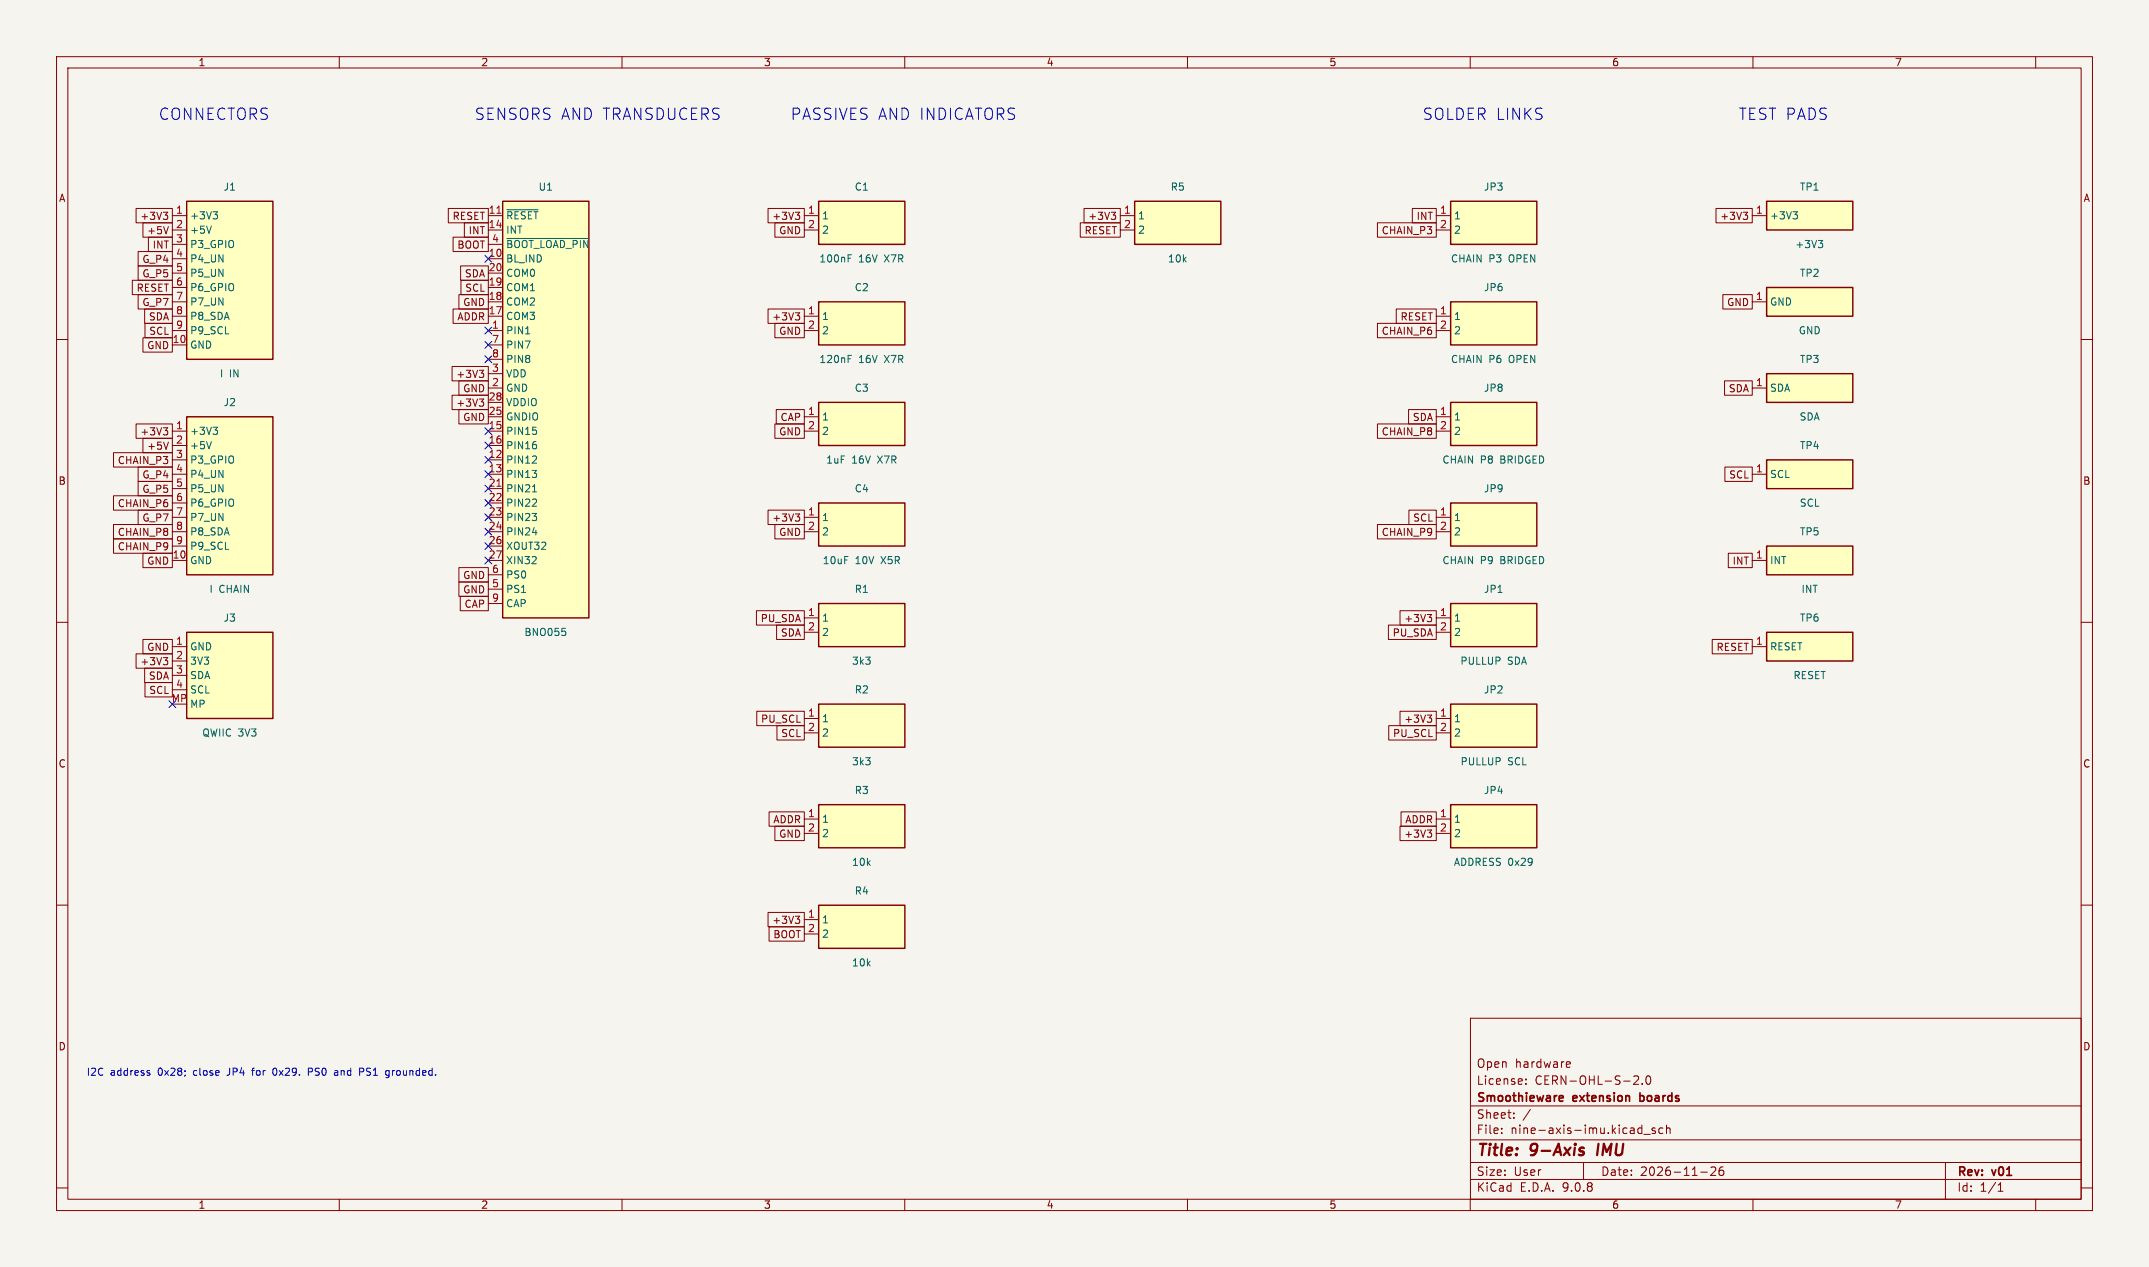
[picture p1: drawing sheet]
<svg xmlns="http://www.w3.org/2000/svg" width="380mm" height="224mm" viewBox="0 0 380 224" stroke-linecap="round" stroke-linejoin="round" font-family="sans-serif">
<path d="M0 0h380v224h-380z" fill="#f5f4ef" stroke="#f5f4ef" stroke-width=".18"/>
<g fill="none" stroke="#840000" stroke-width=".18">
<path d="M10 10h360v204h-360zM12 12h356v200h-356zM60 10v2M110 10v2M160 10v2M210 10v2M260 10v2M310 10v2M360 10v2M10 60h2M368 60h2M10 110h2"/>
<path d="M368 110h2M10 160h2M368 160h2M260 180h108v32h-108zM260 195.5h108M265.6 199.5v.1M267.7 197.6v.1M267.7 196.8v.1M269.9 191.6v.1M269.9 190.8v.1M270.6 196.1l-1.2 2M277.2 187.7l.4 .1 .1 .3-.7 .1"/>
<path d="M277.6 188.6l-.4 .1M288.9 190.4l.6-.2 .2 .2 .1 .2-.9 1.1h.9M289.9 199.4l.5 .1M290.4 198.9v1.5M290.4 191.6v.1M291.2 190.4l.2-.2a.81 .81 0 0 1 .6 .6 .81 .81 0 0 1-.3 .8l-.1 .1a.81 .81 0 0 1-.4-1.3zM292.7 199.5l-.3-.1-.3 .2 .1 .2 .5 .2v.3h-.6M294.1 199.5l-.5-.1-.2 .3v.4l.1 .2h.6M294.7 199.6l.2-.2 .4 .1 .1 .9M294.7 198.9v1.5M10 210h2M60 212v2"/>
<path d="M110 212v2M160 212v2M210 212v2M260 212v2M260 208.5h108M260 205.5h108M260 201.5h108M265.6 200.3v.1M280 205.5v3M290.4 200.3l-.5 .1M290.7 200.6h1.2M300.8 207.2h1.1"/>
<path d="M302.6 206.5l.5-.2 .3 .2v.2l-.9 1.1h.9M304.7 206.3a.59 .59 0 0 0-.7 .7v.5l.1 .2 .5 .1 .2-.1 .1-.5-.2-.2-.4-.1-.3 .3M310 212v2M344 205.5v6.5M353.4 210.6h.8M353.4 209.5l.4-.4v1.5M360 212v2M368 210h2"/>
</g>
<path d="M279.9 202.9l.2 .1M282.7 202.2l-.3 2" fill="none" stroke="#840000" stroke-width=".4"/>
<path d="M276 193.7l.4 .1 .1 .3-.8 .1M276.4 194.6l-.4 .1M290 193.2v1.5M290 194.6l.2 .1M290.2 193.7l-.2 .1" fill="none" stroke="#840000" stroke-width=".3"/>
<path d="M312.4 111.8h15.3v5.1h-15.3z" fill="#ffffc2"/>
<path d="M312.4 111.8h15.3v5.1h-15.3z" fill="none" stroke="#840000" stroke-width=".25"/>
<path d="M309.9 114.3h2.5" fill="none" stroke="#840000" stroke-width=".18"/>
<path d="M200.7 35.6h15.2v7.6h-15.2z" fill="#ffffc2"/>
<path d="M200.7 35.6h15.2v7.6h-15.2z" fill="none" stroke="#840000" stroke-width=".25"/>
<path d="M198.1 38.1h2.6M198.1 40.7h2.6" fill="none" stroke="#840000" stroke-width=".18"/>
<path d="M88.9 35.6h15.2v73.6h-15.2z" fill="#ffffc2"/>
<path d="M88.9 35.6h15.2v73.6h-15.2z" fill="none" stroke="#840000" stroke-width=".25"/>
<g fill="none" stroke="#840000" stroke-width=".18">
<path d="M86.4 38.1h2.5M86.4 40.7h2.5M86.4 43.2h2.5M86.4 45.7h2.5M86.4 48.3h2.5M86.4 50.8h2.5M86.4 53.4h2.5M86.4 55.9h2.5M86.4 58.4h2.5M86.4 61h2.5M86.4 63.5h2.5M86.4 66.1h2.5"/>
<path d="M86.4 68.6h2.5M86.4 71.1h2.5M86.4 73.7h2.5M86.4 76.2h2.5M86.4 78.8h2.5M86.4 81.3h2.5M86.4 83.8h2.5M86.4 86.4h2.5M86.4 88.9h2.5M86.4 91.5h2.5M86.4 94h2.5M86.4 96.5h2.5"/>
<path d="M86.4 99.1h2.5M86.4 101.6h2.5M86.4 104.2h2.5M86.4 106.7h2.5"/>
</g>
<g fill="none" stroke="#006464" stroke-width=".18">
<path d="M89.6 37.1h5.5M89.6 42.2h14.5M93 59h.7M94.8 76.1v.6M94.8 78.7v.5M94.1 81.9h.8M94.1 83.2h.8l-.4 .4M94.1 89.5h.8M94.1 90.8h.8l-.4 .5M94.2 87h.7M94.2 94.2h.8M94.8 80.7v.5"/>
<path d="M94.8 83.8v.5M94.8 88.4v.4M94.8 91.4v.5M99.4 111.1h.6M99.9 111.6l.2 .2-.2 .5"/>
</g>
<path d="M87.9 37.7h.7M87.9 86h.7" fill="none" stroke="#a90000" stroke-width=".18"/>
<path d="M144.8 35.6h15.2v7.6h-15.2z" fill="#ffffc2"/>
<path d="M144.8 35.6h15.2v7.6h-15.2z" fill="none" stroke="#840000" stroke-width=".25"/>
<path d="M142.2 38.1h2.6M142.2 40.7h2.6" fill="none" stroke="#840000" stroke-width=".18"/>
<path d="M150 45.7h.4M150 45.1h.6" fill="none" stroke="#006464" stroke-width=".18"/>
<path d="M144.8 71.1h15.2v7.7h-15.2z" fill="#ffffc2"/>
<path d="M144.8 71.1h15.2v7.7h-15.2z" fill="none" stroke="#840000" stroke-width=".25"/>
<path d="M142.2 73.7h2.6M142.2 76.2h2.6" fill="none" stroke="#840000" stroke-width=".18"/>
<path d="M144.8 53.4h15.2v7.6h-15.2z" fill="#ffffc2"/>
<path d="M144.8 53.4h15.2v7.6h-15.2z" fill="none" stroke="#840000" stroke-width=".25"/>
<path d="M142.2 55.9h2.6M142.2 58.4h2.6" fill="none" stroke="#840000" stroke-width=".18"/>
<path d="M150 63.4h.4M150 62.8h.6" fill="none" stroke="#006464" stroke-width=".18"/>
<path d="M256.5 106.7h15.3v7.6h-15.3z" fill="#ffffc2"/>
<path d="M256.5 106.7h15.3v7.6h-15.3z" fill="none" stroke="#840000" stroke-width=".25"/>
<path d="M254 109.2h2.5M254 111.8h2.5" fill="none" stroke="#840000" stroke-width=".18"/>
<path d="M33 111.8h15.3v15.2h-15.3z" fill="#ffffc2"/>
<path d="M33 111.8h15.3v15.2h-15.3z" fill="none" stroke="#840000" stroke-width=".25"/>
<path d="M30.5 114.3h2.5M30.5 116.9h2.5M30.5 119.4h2.5M30.5 121.9h2.5" fill="none" stroke="#840000" stroke-width=".18"/>
<path d="M256.5 71.1h15.3v7.7h-15.3z" fill="#ffffc2"/>
<path d="M256.5 71.1h15.3v7.7h-15.3z" fill="none" stroke="#840000" stroke-width=".25"/>
<path d="M254 73.7h2.5M254 76.2h2.5" fill="none" stroke="#840000" stroke-width=".18"/>
<path d="M256.5 124.5h15.3v7.6h-15.3z" fill="#ffffc2"/>
<path d="M256.5 124.5h15.3v7.6h-15.3z" fill="none" stroke="#840000" stroke-width=".25"/>
<path d="M254 127h2.5M254 129.6h2.5" fill="none" stroke="#840000" stroke-width=".18"/>
<path d="M144.8 160h15.2v7.7h-15.2z" fill="#ffffc2"/>
<path d="M144.8 160h15.2v7.7h-15.2z" fill="none" stroke="#840000" stroke-width=".25"/>
<path d="M142.2 162.6h2.6M142.2 165.1h2.6" fill="none" stroke="#840000" stroke-width=".18"/>
<path d="M256.5 88.9h15.3v7.6h-15.3z" fill="#ffffc2"/>
<path d="M256.5 88.9h15.3v7.6h-15.3z" fill="none" stroke="#840000" stroke-width=".25"/>
<path d="M254 91.5h2.5M254 94h2.5" fill="none" stroke="#840000" stroke-width=".18"/>
<path d="M312.4 96.5h15.3v5.1h-15.3z" fill="#ffffc2"/>
<path d="M312.4 96.5h15.3v5.1h-15.3z" fill="none" stroke="#840000" stroke-width=".25"/>
<path d="M309.9 99.1h2.5" fill="none" stroke="#840000" stroke-width=".18"/>
<path d="M256.5 53.4h15.3v7.6h-15.3z" fill="#ffffc2"/>
<path d="M256.5 53.4h15.3v7.6h-15.3z" fill="none" stroke="#840000" stroke-width=".25"/>
<path d="M254 55.9h2.5M254 58.4h2.5" fill="none" stroke="#840000" stroke-width=".18"/>
<path d="M312.4 81.3h15.3v5.1h-15.3z" fill="#ffffc2"/>
<path d="M312.4 81.3h15.3v5.1h-15.3z" fill="none" stroke="#840000" stroke-width=".25"/>
<path d="M309.9 83.8h2.5" fill="none" stroke="#840000" stroke-width=".18"/>
<path d="M256.5 35.6h15.3v7.6h-15.3z" fill="#ffffc2"/>
<path d="M256.5 35.6h15.3v7.6h-15.3z" fill="none" stroke="#840000" stroke-width=".25"/>
<path d="M254 38.1h2.5M254 40.7h2.5" fill="none" stroke="#840000" stroke-width=".18"/>
<path d="M312.4 66.1h15.3v5h-15.3z" fill="#ffffc2"/>
<path d="M312.4 66.1h15.3v5h-15.3z" fill="none" stroke="#840000" stroke-width=".25"/>
<path d="M309.9 68.6h2.5" fill="none" stroke="#840000" stroke-width=".18"/>
<path d="M256.5 142.3h15.3v7.6h-15.3z" fill="#ffffc2"/>
<path d="M256.5 142.3h15.3v7.6h-15.3z" fill="none" stroke="#840000" stroke-width=".25"/>
<path d="M254 144.8h2.5M254 147.3h2.5" fill="none" stroke="#840000" stroke-width=".18"/>
<path d="M312.4 50.8h15.3v5.1h-15.3z" fill="#ffffc2"/>
<path d="M312.4 50.8h15.3v5.1h-15.3z" fill="none" stroke="#840000" stroke-width=".25"/>
<path d="M309.9 53.4h2.5" fill="none" stroke="#840000" stroke-width=".18"/>
<path d="M312.4 35.6h15.3v5.1h-15.3z" fill="#ffffc2"/>
<path d="M312.4 35.6h15.3v5.1h-15.3z" fill="none" stroke="#840000" stroke-width=".25"/>
<path d="M309.9 38.1h2.5" fill="none" stroke="#840000" stroke-width=".18"/>
<path d="M317.1 37.4h.8l-.5 .5M317.6 37.9l.3 .3v.3l-.3 .2M321.6 42.5h.7l-.4 .5M322.1 43l.2 .2v.3l-.2 .3" fill="none" stroke="#006464" stroke-width=".18"/>
<path d="M144.8 142.3h15.2v7.6h-15.2z" fill="#ffffc2"/>
<path d="M144.8 142.3h15.2v7.6h-15.2z" fill="none" stroke="#840000" stroke-width=".25"/>
<path d="M142.2 144.8h2.6M142.2 147.3h2.6" fill="none" stroke="#840000" stroke-width=".18"/>
<path d="M144.8 106.7h15.2v7.6h-15.2z" fill="#ffffc2"/>
<path d="M144.8 106.7h15.2v7.6h-15.2z" fill="none" stroke="#840000" stroke-width=".25"/>
<path d="M142.2 109.2h2.6M142.2 111.8h2.6" fill="none" stroke="#840000" stroke-width=".18"/>
<path d="M144.8 88.9h15.2v7.6h-15.2z" fill="#ffffc2"/>
<path d="M144.8 88.9h15.2v7.6h-15.2z" fill="none" stroke="#840000" stroke-width=".25"/>
<path d="M142.2 91.5h2.6M142.2 94h2.6" fill="none" stroke="#840000" stroke-width=".18"/>
<path d="M33 35.6h15.3v27.9h-15.3z" fill="#ffffc2"/>
<path d="M33 35.6h15.3v27.9h-15.3z" fill="none" stroke="#840000" stroke-width=".25"/>
<path d="M30.5 38.1h2.5M30.5 40.7h2.5M30.5 43.2h2.5M30.5 45.7h2.5M30.5 48.3h2.5M30.5 50.8h2.5M30.5 53.4h2.5M30.5 55.9h2.5M30.5 58.4h2.5M30.5 61h2.5" fill="none" stroke="#840000" stroke-width=".18"/>
<path d="M37.4 40l-.4 1.2M37.7 37.4h.8l-.5 .5M38.2 37.9l.3 .3v.3l-.3 .2" fill="none" stroke="#006464" stroke-width=".18"/>
<path d="M144.8 124.5h15.2v7.6h-15.2z" fill="#ffffc2"/>
<path d="M144.8 124.5h15.2v7.6h-15.2z" fill="none" stroke="#840000" stroke-width=".25"/>
<path d="M142.2 127h2.6M142.2 129.6h2.6" fill="none" stroke="#840000" stroke-width=".18"/>
<path d="M33 73.7h15.3v27.9h-15.3z" fill="#ffffc2"/>
<path d="M33 73.7h15.3v27.9h-15.3z" fill="none" stroke="#840000" stroke-width=".25"/>
<g fill="none" stroke="#840000" stroke-width=".18">
<path d="M24.1 36.9h6.4v2.5h-6.4zM25.3 39.4h5.2v2.5h-5.2zM28.9 37.5h.8l-.5 .5M29.4 38l.3 .2v.4l-.3 .2M79.3 36.9h7.1v2.5h-7.1zM82.1 39.4h4.3v2.5h-4.3zM135.8 36.9h6.4v2.5h-6.4zM137 39.4h5.2v2.5h-5.2zM140.6 37.5h.8l-.4 .5M141.2 38l.2 .2v.4l-.2 .2M191 39.4h7.1v2.5h-7.1zM191.7 36.9h6.4v2.5h-6.4z"/>
<path d="M196.5 37.5h.8l-.4 .5M197.1 38l.2 .2v.4l-.2 .2M243.6 39.4h10.4v2.5h-10.4zM249.8 36.9h4.2v2.5h-4.2zM303.5 36.9h6.4v2.5h-6.4zM308.3 37.5h.8l-.5 .5M308.8 38l.3 .2v.4l-.3 .2M23.4 49.6h7.1v2.5h-7.1zM24.4 52.1h6.1v2.5h-6.1zM24.4 47h6.1v2.6h-6.1zM24.4 44.5h6.1v2.5h-6.1zM25.3 59.7h5.2v2.6h-5.2z"/>
<path d="M25.6 54.6h4.9v2.6h-4.9zM25.6 57.2h4.9v2.5h-4.9zM26.2 41.9h4.3v2.6h-4.3zM29.8 40.1l-.4 1.2M80.1 41.9h6.3v2.6h-6.3zM80.1 54.6h6.3v2.6h-6.3zM81.2 52.1h5.2v2.5h-5.2zM81.5 47h4.9v2.6h-4.9zM81.5 49.6h4.9v2.5h-4.9zM135.8 54.6h6.4v2.6h-6.4zM137 57.2h5.2v2.5h-5.2zM140.6 55.3h.8l-.4 .5"/>
<path d="M141.2 55.8l.2 .2v.3l-.2 .3M243.6 57.2h10.4v2.5h-10.4zM246.9 54.6h7.1v2.6h-7.1zM304.7 52.1h5.2v2.5h-5.2zM24.1 75h6.4v2.5h-6.4zM25.3 77.5h5.2v2.5h-5.2zM28.9 75.6h.8l-.5 .5M29.4 76.1l.3 .2v.4l-.3 .2M29.8 78.2l-.4 1.2M30.5 76.2h2.5M30.5 78.8h2.5M79.9 64.8h6.5v2.5h-6.5z"/>
<path d="M79.9 69.9h6.5v2.5h-6.5zM81.2 67.3h5.2v2.6h-5.2zM81.2 72.4h5.2v2.6h-5.2zM84.8 65.5h.7l-.4 .4M84.8 70.5h.7l-.4 .5M85.3 65.9l.2 .3v.3l-.2 .2M85.3 71l.2 .3v.3l-.2 .2M137 75h5.2v2.5h-5.2zM137.3 72.4h4.9v2.6h-4.9zM243.6 75h10.4v2.5h-10.4zM249.1 72.4h4.9v2.6h-4.9zM305 67.3h4.9v2.6h-4.9z"/>
<path d="M20.1 92.7h10.4v2.6h-10.4zM20.1 87.7h10.4v2.5h-10.4zM20.1 80h10.4v2.6h-10.4zM20.1 95.3h10.4v2.5h-10.4zM24.4 90.2h6.1v2.5h-6.1zM24.4 85.1h6.1v2.6h-6.1zM24.4 82.6h6.1v2.5h-6.1zM25.3 97.8h5.2v2.6h-5.2zM30.5 81.3h2.5M30.5 83.8h2.5M30.5 86.4h2.5M30.5 88.9h2.5"/>
<path d="M30.5 91.5h2.5M30.5 94h2.5M30.5 96.5h2.5M30.5 99.1h2.5M135.8 90.2h6.4v2.5h-6.4zM137 92.7h5.2v2.6h-5.2zM140.6 90.9h.8l-.4 .4M141.2 91.3l.2 .3v.3l-.2 .2M243.6 92.7h10.4v2.6h-10.4zM249.2 90.2h4.8v2.5h-4.8zM305 82.6h4.9v2.5h-4.9zM305.6 97.8h4.3v2.6h-4.3z"/>
<path d="M24.1 115.6h6.4v2.5h-6.4zM25.3 113.1h5.2v2.5h-5.2zM25.6 118.1h4.9v2.6h-4.9zM28.9 116.3h.8l-.5 .4M29.4 116.7l.3 .3v.3l-.3 .2M81.2 102.9h5.2v2.5h-5.2zM81.2 100.4h5.2v2.5h-5.2zM81.4 105.4h5v2.6h-5zM133.8 108h8.4v2.5h-8.4zM137.3 110.5h4.9v2.6h-4.9zM245.5 110.5h8.5v2.6h-8.5zM247.6 108h6.4v2.5h-6.4z"/>
<path d="M252.4 108.6h.8l-.4 .5M252.9 109.1l.3 .3v.3l-.3 .2M302.8 113.1h7.1v2.5h-7.1zM25.6 120.7h4.9v2.5h-4.9zM133.8 125.8h8.4v2.5h-8.4zM137.4 128.3h4.8v2.5h-4.8zM245.6 128.3h8.4v2.5h-8.4zM247.6 125.8h6.4v2.5h-6.4zM252.4 126.4h.8l-.4 .5M252.9 126.9l.3 .2v.4l-.3 .2M136 143.5h6.2v2.6h-6.2zM137 146.1h5.2v2.5h-5.2z"/>
<path d="M247.6 146.1h6.4v2.5h-6.4zM247.8 143.5h6.2v2.6h-6.2zM252.4 146.7h.8l-.4 .5M252.9 147.2l.3 .3v.3l-.3 .2M135.8 161.3h6.4v2.6h-6.4zM136 163.9h6.2v2.5h-6.2zM140.6 162h.8l-.4 .5M141.2 162.5l.2 .2v.3l-.2 .3"/>
</g>
<path d="M37.4 78.1l-.4 1.2M37.7 75.5h.8l-.5 .5M38.2 76l.3 .3v.3l-.3 .2" fill="none" stroke="#006464" stroke-width=".18"/>
<g fill="none" stroke="#000084" stroke-width=".18">
<path d="M85.8 57.8l1.2 1.3M85.8 45.1l1.2 1.3M87 57.8l-1.2 1.3M87 45.1l-1.2 1.3M85.8 78.2l1.2 1.2M85.8 75.6l1.2 1.2M85.8 62.9l1.2 1.2M85.8 60.4l1.2 1.2M87 78.2l-1.2 1.2M87 75.6l-1.2 1.2M87 62.9l-1.2 1.2M87 60.4l-1.2 1.2"/>
<path d="M85.8 98.5l1.2 1.2M85.8 95.9l1.2 1.3M85.8 93.4l1.2 1.2M85.8 88.3l1.2 1.2M85.8 80.7l1.2 1.2M85.8 83.2l1.2 1.3M85.8 85.8l1.2 1.2M85.8 90.9l1.2 1.2M87 98.5l-1.2 1.2M87 95.9l-1.2 1.3M87 93.4l-1.2 1.2M87 88.3l-1.2 1.2"/>
<path d="M87 80.7l-1.2 1.2M87 83.2l-1.2 1.3M87 85.8l-1.2 1.2M87 90.9l-1.2 1.2M29.9 123.9l1.2 1.2M31.1 123.9l-1.2 1.2"/>
</g>
<g fill="none" stroke="#0000c2" stroke-width=".18">
<path d="M26.2 189.7h.3v.2l-.2 .2h-.2M26.2 189.3h.3M44.5 189.3h.5M44.7 188.9v1.2M48.7 188.8a.68 .68 0 0 0-.5 .7 .68 .68 0 0 0 .5 .6M55.1 188.9l-.6-.1v1.3M55.1 189.4l-.6 .1M59.3 189.3h.2l.2 .1v.7M59.7 190l-.4 .1M59.7 189.6h-.4M63.6 188.8h.5l.2 .3-.1 .3-.6 .1M68.4 189.3h.4"/>
<path d="M68.8 190l-.4 .1M68.8 189.3v1l-.2 .2"/>
</g>
<g font-size="2.8" fill="#0000c2">
<text x="27.9" y="21.4">CONNECTORS</text>
<text x="83.8" y="21.4">SENSORS AND TRANSDUCERS</text>
<text x="139.7" y="21.4">PASSIVES AND INDICATORS</text>
<text x="251.5" y="21.4">SOLDER LINKS</text>
<text x="307.3" y="21.4">TEST PADS</text>
</g>
<g font-size="2.8" fill="#840000">
<text x="261" y="204.9">Title:</text>
<text x="270.7" y="204.9">9-Axis</text>
<text x="283.3" y="204.9">IMU</text>
</g>
<g font-size="2.1" fill="#840000">
<text x="261" y="189">Open</text>
<text x="267.9" y="189">hardware</text>
<text x="261" y="195.2">Smoothieware</text>
<text x="261" y="192">License:</text>
<text x="271.4" y="192">CERN-OHL-S-2.0</text>
<text x="278.3" y="195.2">extension</text>
<text x="290.7" y="195.2">boards</text>
<text x="261" y="200.7">File:</text>
<text x="261" y="198">Sheet:</text>
<text x="267.1" y="200.7">nine-axis-imu.kicad_sch</text>
<text x="261" y="208.1">Size:</text>
<text x="267.7" y="208.1">User</text>
<text x="283" y="208.1">Date:</text>
<text x="290.1" y="208.1">2026-11-26</text>
<text x="346" y="208.3">Rev:</text>
<text x="352.4" y="208.3">v01</text>
<text x="261" y="210.9">KiCad</text>
<text x="268.8" y="210.9">E.D.A.</text>
<text x="276.4" y="210.9">9.0.8</text>
<text x="346" y="210.9">Id:</text>
<text x="350.1" y="210.9">1/1</text>
</g>
<g font-size="1.8" fill="#840000">
<text x="35" y="11.9">1</text>
<text x="85" y="11.9">2</text>
<text x="135" y="11.9">3</text>
<text x="185" y="11.9">4</text>
<text x="235" y="11.9">5</text>
<text x="285" y="11.9">6</text>
<text x="335" y="11.9">7</text>
<text x="10.3" y="35.9">A</text>
<text x="368.4" y="35.9">A</text>
<text x="24.7" y="39.1">+3V3</text>
<text x="25.9" y="41.6">+5V</text>
<text x="79.9" y="39.1">RESET</text>
<text x="82.8" y="41.6">INT</text>
<text x="136.5" y="39.1">+3V3</text>
<text x="137.7" y="41.6">GND</text>
<text x="191.7" y="41.6">RESET</text>
<text x="192.4" y="39.1">+3V3</text>
<text x="244.2" y="41.6">CHAIN_P3</text>
<text x="250.4" y="39.1">INT</text>
<text x="304.1" y="39.1">+3V3</text>
<text x="25.1" y="46.7">G_P4</text>
<text x="26.9" y="44.2">INT</text>
<text x="80.8" y="44.2">BOOT</text>
<text x="24.1" y="51.8">RESET</text>
<text x="25.1" y="49.2">G_P5</text>
<text x="82.1" y="49.2">SDA</text>
<text x="82.2" y="51.8">SCL</text>
<text x="25.1" y="54.3">G_P7</text>
<text x="26.2" y="56.9">SDA</text>
<text x="26.3" y="59.4">SCL</text>
<text x="80.8" y="56.9">ADDR</text>
<text x="81.8" y="54.3">GND</text>
<text x="136.5" y="56.9">+3V3</text>
<text x="137.7" y="59.4">GND</text>
<text x="244.2" y="59.4">CHAIN_P6</text>
<text x="247.6" y="56.9">RESET</text>
<text x="305.3" y="54.3">GND</text>
<text x="25.9" y="61.9">GND</text>
<text x="80.6" y="67">+3V3</text>
<text x="81.8" y="69.6">GND</text>
<text x="305.6" y="69.6">SDA</text>
<text x="24.7" y="77.2">+3V3</text>
<text x="80.6" y="72.1">+3V3</text>
<text x="81.8" y="74.6">GND</text>
<text x="137.7" y="77.2">GND</text>
<text x="137.9" y="74.6">CAP</text>
<text x="244.2" y="77.2">CHAIN_P8</text>
<text x="249.8" y="74.6">SDA</text>
<text x="20.7" y="82.3">CHAIN_P3</text>
<text x="25.9" y="79.7">+5V</text>
<text x="10.3" y="85.9">B</text>
<text x="20.7" y="89.9">CHAIN_P6</text>
<text x="25.1" y="87.3">G_P5</text>
<text x="25.1" y="84.8">G_P4</text>
<text x="305.7" y="84.8">SCL</text>
<text x="368.3" y="85.9">B</text>
<text x="20.7" y="95">CHAIN_P8</text>
<text x="25.1" y="92.4">G_P7</text>
<text x="136.5" y="92.4">+3V3</text>
<text x="137.7" y="95">GND</text>
<text x="244.2" y="95">CHAIN_P9</text>
<text x="249.8" y="92.4">SCL</text>
<text x="20.7" y="97.5">CHAIN_P9</text>
<text x="25.9" y="100">GND</text>
<text x="306.3" y="100">INT</text>
<text x="81.8" y="105.1">GND</text>
<text x="81.8" y="102.6">GND</text>
<text x="82.1" y="107.7">CAP</text>
<text x="134.4" y="110.2">PU_SDA</text>
<text x="138" y="112.7">SDA</text>
<text x="246.2" y="112.7">PU_SDA</text>
<text x="248.2" y="110.2">+3V3</text>
<text x="24.7" y="117.8">+3V3</text>
<text x="25.9" y="115.3">GND</text>
<text x="303.5" y="115.3">RESET</text>
<text x="26.2" y="120.4">SDA</text>
<text x="26.3" y="122.9">SCL</text>
<text x="134.5" y="128">PU_SCL</text>
<text x="138.1" y="130.5">SCL</text>
<text x="246.2" y="130.5">PU_SCL</text>
<text x="248.2" y="128">+3V3</text>
<text x="10.3" y="135.9">C</text>
<text x="368.3" y="135.9">C</text>
<text x="136.7" y="145.8">ADDR</text>
<text x="137.7" y="148.3">GND</text>
<text x="248.2" y="148.3">+3V3</text>
<text x="248.4" y="145.8">ADDR</text>
<text x="136.5" y="163.5">+3V3</text>
<text x="136.7" y="166.1">BOOT</text>
<text x="10.3" y="185.9">D</text>
<text x="368.3" y="185.9">D</text>
<text x="35" y="213.9">1</text>
<text x="85" y="213.9">2</text>
<text x="135" y="213.9">3</text>
<text x="185" y="213.9">4</text>
<text x="235" y="213.9">5</text>
<text x="285" y="213.9">6</text>
<text x="335" y="213.9">7</text>
</g>
<g font-size="1.8" fill="#006464">
<text x="39.4" y="33.9">J1</text>
<text x="95.1" y="33.9">U1</text>
<text x="151.1" y="33.9">C1</text>
<text x="206.9" y="33.9">R5</text>
<text x="262.3" y="33.9">JP3</text>
<text x="318.2" y="33.9">TP1</text>
<text x="33.5" y="39">+3V3</text>
<text x="33.5" y="41.5">+5V</text>
<text x="89.4" y="39">~{RESET}</text>
<text x="89.4" y="41.5">INT</text>
<text x="145.3" y="39">1</text>
<text x="145.3" y="41.5">2</text>
<text x="201.2" y="39">1</text>
<text x="201.2" y="41.5">2</text>
<text x="257" y="39">1</text>
<text x="257" y="41.5">2</text>
<text x="312.9" y="39">+3V3</text>
<text x="33.5" y="44.1">P3_GPIO</text>
<text x="33.5" y="46.6">P4_UN</text>
<text x="89.4" y="44.1">~{BOOT_LOAD_PIN}</text>
<text x="89.4" y="46.6">BL_IND</text>
<text x="144.8" y="46.6">100nF</text>
<text x="151.8" y="46.6">16V</text>
<text x="156.5" y="46.6">X7R</text>
<text x="206.5" y="46.6">10k</text>
<text x="256.5" y="46.6">CHAIN</text>
<text x="263.3" y="46.6">P3</text>
<text x="266.9" y="46.6">OPEN</text>
<text x="317.4" y="44.1">+3V3</text>
<text x="33.5" y="49.1">P5_UN</text>
<text x="33.5" y="51.7">P6_GPIO</text>
<text x="89.4" y="49.1">COM0</text>
<text x="89.4" y="51.7">COM1</text>
<text x="151.1" y="51.7">C2</text>
<text x="262.3" y="51.7">JP6</text>
<text x="318.2" y="49.1">TP2</text>
<text x="33.5" y="54.2">P7_UN</text>
<text x="33.5" y="56.8">P8_SDA</text>
<text x="33.5" y="59.3">P9_SCL</text>
<text x="89.4" y="54.2">COM2</text>
<text x="89.4" y="56.8">COM3</text>
<text x="89.4" y="59.3">PIN1</text>
<text x="145.3" y="56.8">1</text>
<text x="145.3" y="59.3">2</text>
<text x="257" y="56.8">1</text>
<text x="257" y="59.3">2</text>
<text x="312.9" y="54.2">GND</text>
<text x="318" y="59.3">GND</text>
<text x="33.5" y="61.8">GND</text>
<text x="89.4" y="61.8">PIN7</text>
<text x="89.4" y="64.4">PIN8</text>
<text x="144.8" y="64.4">120nF</text>
<text x="151.8" y="64.4">16V</text>
<text x="156.5" y="64.4">X7R</text>
<text x="256.5" y="64.4">CHAIN</text>
<text x="263.3" y="64.4">P6</text>
<text x="266.9" y="64.4">OPEN</text>
<text x="318.2" y="64.4">TP3</text>
<text x="38.8" y="66.9">I</text>
<text x="40.6" y="66.9">IN</text>
<text x="89.4" y="66.9">VDD</text>
<text x="89.4" y="69.5">GND</text>
<text x="151.1" y="69.5">C3</text>
<text x="262.3" y="69.5">JP8</text>
<text x="312.9" y="69.5">SDA</text>
<text x="33.5" y="77.1">+3V3</text>
<text x="39.4" y="72">J2</text>
<text x="89.4" y="72">VDDIO</text>
<text x="89.4" y="74.5">GNDIO</text>
<text x="89.4" y="77.1">PIN15</text>
<text x="145.3" y="74.5">1</text>
<text x="145.3" y="77.1">2</text>
<text x="257" y="74.5">1</text>
<text x="257" y="77.1">2</text>
<text x="318.2" y="74.5">SDA</text>
<text x="33.5" y="79.6">+5V</text>
<text x="33.5" y="82.2">P3_GPIO</text>
<text x="89.4" y="79.6">PIN16</text>
<text x="89.4" y="82.2">PIN12</text>
<text x="146" y="82.2">1uF</text>
<text x="150.6" y="82.2">16V</text>
<text x="155.3" y="82.2">X7R</text>
<text x="255" y="82.2">CHAIN</text>
<text x="261.8" y="82.2">P8</text>
<text x="265.4" y="82.2">BRIDGED</text>
<text x="318.2" y="79.6">TP4</text>
<text x="33.5" y="84.7">P4_UN</text>
<text x="33.5" y="87.2">P5_UN</text>
<text x="33.5" y="89.8">P6_GPIO</text>
<text x="89.4" y="84.7">PIN13</text>
<text x="89.4" y="87.2">PIN21</text>
<text x="89.4" y="89.8">PIN22</text>
<text x="151.1" y="87.2">C4</text>
<text x="262.3" y="87.2">JP9</text>
<text x="312.9" y="84.7">SCL</text>
<text x="318.2" y="89.8">SCL</text>
<text x="33.5" y="92.3">P7_UN</text>
<text x="33.5" y="94.9">P8_SDA</text>
<text x="89.4" y="92.3">PIN23</text>
<text x="89.4" y="94.9">PIN24</text>
<text x="145.3" y="92.3">1</text>
<text x="145.3" y="94.9">2</text>
<text x="257" y="92.3">1</text>
<text x="257" y="94.9">2</text>
<text x="318.2" y="94.9">TP5</text>
<text x="33.5" y="97.4">P9_SCL</text>
<text x="33.5" y="99.9">GND</text>
<text x="89.4" y="97.4">XOUT32</text>
<text x="89.4" y="99.9">XIN32</text>
<text x="145.4" y="99.9">10uF</text>
<text x="151.2" y="99.9">10V</text>
<text x="155.9" y="99.9">X5R</text>
<text x="255" y="99.9">CHAIN</text>
<text x="261.8" y="99.9">P9</text>
<text x="265.4" y="99.9">BRIDGED</text>
<text x="312.9" y="99.9">INT</text>
<text x="36.9" y="105">I</text>
<text x="38.7" y="105">CHAIN</text>
<text x="89.4" y="102.5">PS0</text>
<text x="89.4" y="105">PS1</text>
<text x="89.4" y="107.6">CAP</text>
<text x="151.1" y="105">R1</text>
<text x="262.3" y="105">JP1</text>
<text x="318.5" y="105">INT</text>
<text x="39.4" y="110.1">J3</text>
<text x="92.6" y="112.6">BNO055</text>
<text x="145.3" y="110.1">1</text>
<text x="145.3" y="112.6">2</text>
<text x="257" y="110.1">1</text>
<text x="257" y="112.6">2</text>
<text x="318.2" y="110.1">TP6</text>
<text x="33.5" y="115.2">GND</text>
<text x="33.5" y="117.7">3V3</text>
<text x="150.6" y="117.7">3k3</text>
<text x="258.2" y="117.7">PULLUP</text>
<text x="266.6" y="117.7">SDA</text>
<text x="312.9" y="115.2">RESET</text>
<text x="33.5" y="120.3">SDA</text>
<text x="33.5" y="122.8">SCL</text>
<text x="33.5" y="125.3">MP</text>
<text x="151.1" y="122.8">R2</text>
<text x="262.3" y="122.8">JP2</text>
<text x="317.1" y="120.3">RESET</text>
<text x="35.7" y="130.4">QWIIC 3V3</text>
<text x="145.3" y="127.9">1</text>
<text x="145.3" y="130.4">2</text>
<text x="257" y="127.9">1</text>
<text x="257" y="130.4">2</text>
<text x="150.6" y="135.5">3k3</text>
<text x="258.2" y="135.5">PULLUP</text>
<text x="266.6" y="135.5">SCL</text>
<text x="151.1" y="140.6">R3</text>
<text x="262.3" y="140.6">JP4</text>
<text x="145.3" y="145.7">1</text>
<text x="145.3" y="148.2">2</text>
<text x="257" y="145.7">1</text>
<text x="257" y="148.2">2</text>
<text x="150.6" y="153.3">10k</text>
<text x="257" y="153.3">ADDRESS 0x29</text>
<text x="151.1" y="158.4">R4</text>
<text x="145.3" y="163.4">1</text>
<text x="145.3" y="166">2</text>
<text x="150.6" y="171.1">10k</text>
</g>
<g font-size="1.8" fill="#a90000">
<text x="31" y="37.9">1</text>
<text x="31" y="40.4">2</text>
<text x="86.3" y="37.9">11</text>
<text x="86.3" y="40.4">14</text>
<text x="142.8" y="37.9">1</text>
<text x="142.8" y="40.4">2</text>
<text x="198.7" y="37.9">1</text>
<text x="198.7" y="40.4">2</text>
<text x="254.6" y="37.9">1</text>
<text x="254.6" y="40.4">2</text>
<text x="310.4" y="37.9">1</text>
<text x="31" y="42.9">3</text>
<text x="31" y="45.5">4</text>
<text x="86.3" y="45.5">10</text>
<text x="86.9" y="42.9">4</text>
<text x="31" y="48">5</text>
<text x="31" y="50.6">6</text>
<text x="31" y="53.1">7</text>
<text x="86.3" y="48">20</text>
<text x="86.3" y="50.6">19</text>
<text x="86.3" y="53.1">18</text>
<text x="310.4" y="53.1">1</text>
<text x="31" y="55.6">8</text>
<text x="31" y="58.2">9</text>
<text x="86.3" y="55.6">17</text>
<text x="86.9" y="58.2">1</text>
<text x="142.8" y="55.6">1</text>
<text x="142.8" y="58.2">2</text>
<text x="254.6" y="55.6">1</text>
<text x="254.6" y="58.2">2</text>
<text x="30.4" y="60.7">10</text>
<text x="86.9" y="60.7">7</text>
<text x="86.9" y="63.3">8</text>
<text x="86.9" y="65.8">3</text>
<text x="86.3" y="70.9">28</text>
<text x="86.9" y="68.3">2</text>
<text x="310.4" y="68.3">1</text>
<text x="31" y="76">1</text>
<text x="86.3" y="73.4">25</text>
<text x="86.3" y="76">15</text>
<text x="142.8" y="73.4">1</text>
<text x="142.8" y="76">2</text>
<text x="254.6" y="73.4">1</text>
<text x="254.6" y="76">2</text>
<text x="31" y="78.5">2</text>
<text x="31" y="81">3</text>
<text x="31" y="83.6">4</text>
<text x="86.3" y="78.5">16</text>
<text x="86.3" y="81">12</text>
<text x="86.3" y="83.6">13</text>
<text x="310.4" y="83.6">1</text>
<text x="31" y="86.1">5</text>
<text x="31" y="88.7">6</text>
<text x="86.3" y="86.1">21</text>
<text x="86.3" y="88.7">22</text>
<text x="31" y="91.2">7</text>
<text x="31" y="93.7">8</text>
<text x="86.3" y="91.2">23</text>
<text x="86.3" y="93.7">24</text>
<text x="142.8" y="91.2">1</text>
<text x="142.8" y="93.7">2</text>
<text x="254.6" y="91.2">1</text>
<text x="254.6" y="93.7">2</text>
<text x="30.4" y="98.8">10</text>
<text x="31" y="96.3">9</text>
<text x="86.3" y="96.3">26</text>
<text x="86.3" y="98.8">27</text>
<text x="86.9" y="101.4">6</text>
<text x="310.4" y="98.8">1</text>
<text x="86.9" y="103.9">5</text>
<text x="86.9" y="106.4">9</text>
<text x="142.8" y="109">1</text>
<text x="142.8" y="111.5">2</text>
<text x="254.6" y="109">1</text>
<text x="254.6" y="111.5">2</text>
<text x="31" y="114.1">1</text>
<text x="31" y="116.6">2</text>
<text x="31" y="119.1">3</text>
<text x="310.4" y="114.1">1</text>
<text x="30.3" y="124.2">MP</text>
<text x="31" y="121.7">4</text>
<text x="142.8" y="126.8">1</text>
<text x="142.8" y="129.3">2</text>
<text x="254.6" y="126.8">1</text>
<text x="254.6" y="129.3">2</text>
<text x="142.8" y="144.5">1</text>
<text x="142.8" y="147.1">2</text>
<text x="254.6" y="144.5">1</text>
<text x="254.6" y="147.1">2</text>
<text x="142.8" y="162.3">1</text>
<text x="142.8" y="164.9">2</text>
</g>
<g font-size="1.8" fill="#0000c2">
<text x="15.2" y="190.3">I2C</text>
<text x="19.5" y="190.3">address</text>
<text x="28" y="190.3">0x28;</text>
<text x="34.5" y="190.3">close</text>
<text x="40.7" y="190.3">JP4</text>
<text x="45.3" y="190.3">for</text>
<text x="49.1" y="190.3">0x29.</text>
<text x="55.5" y="190.3">PS0</text>
<text x="60.4" y="190.3">and</text>
<text x="65" y="190.3">PS1</text>
<text x="69.9" y="190.3">grounded.</text>
</g>
</svg>
